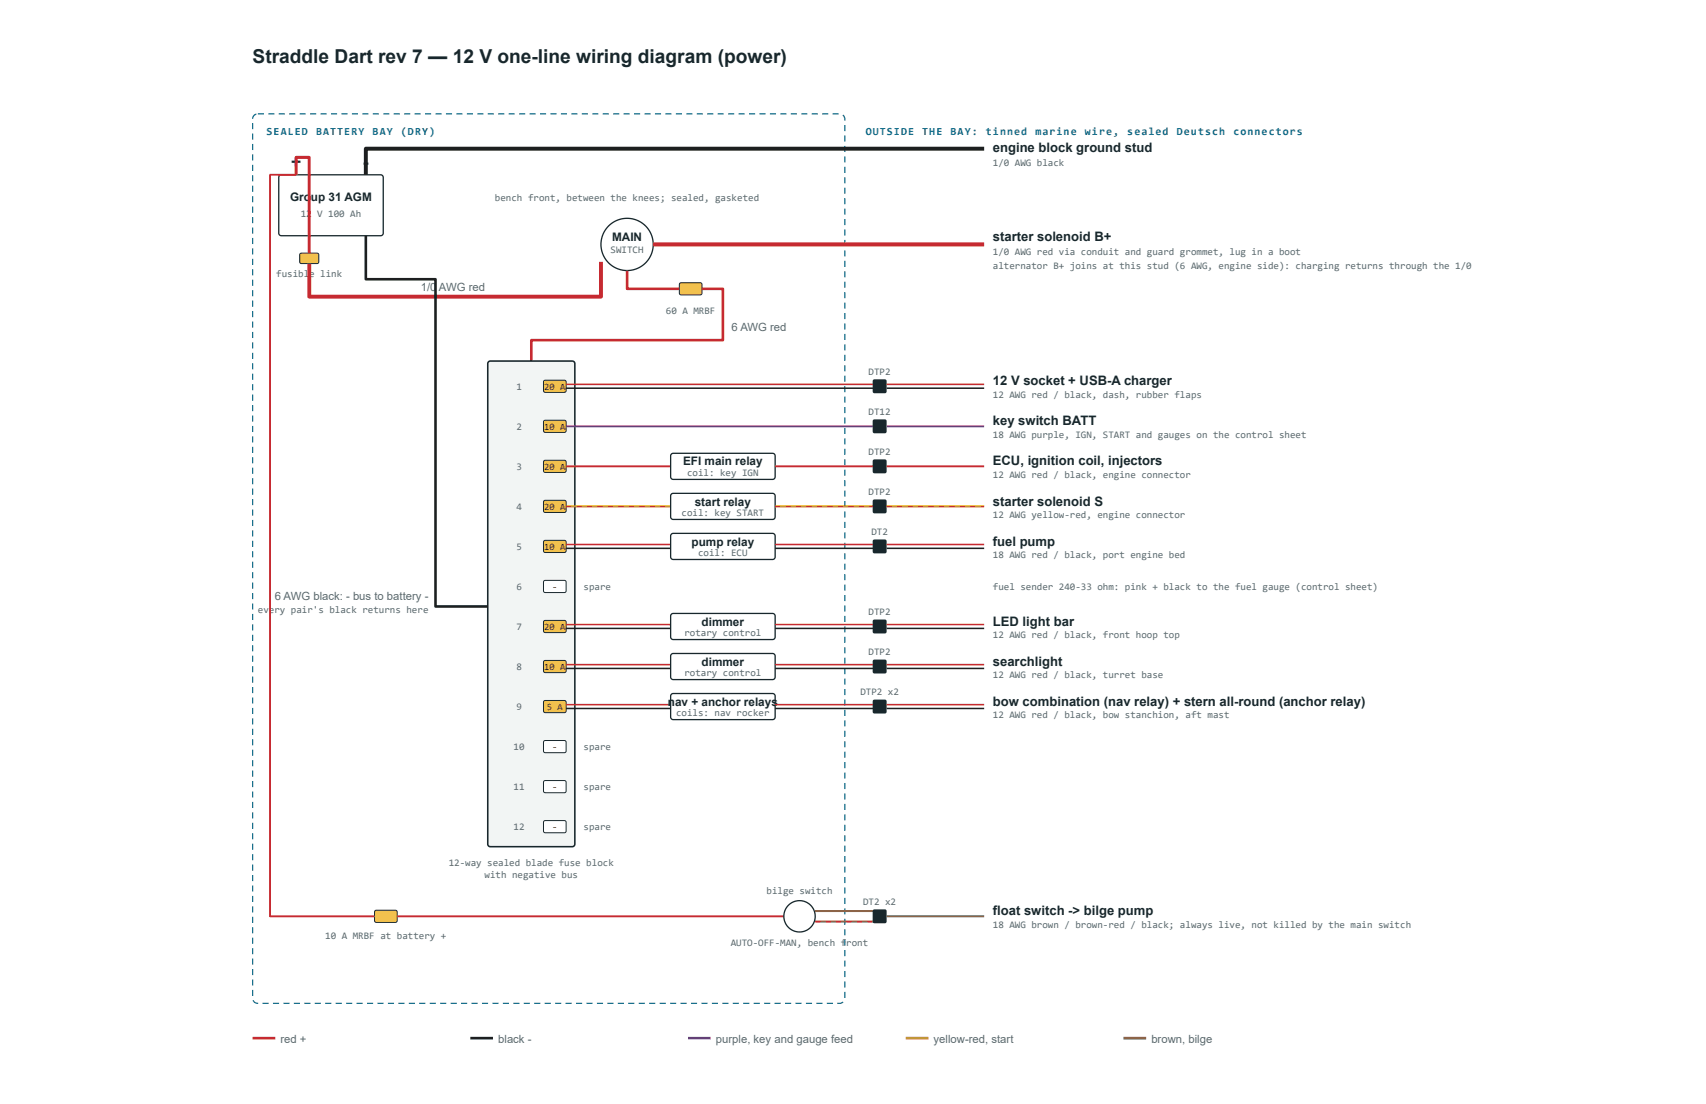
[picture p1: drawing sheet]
<svg xmlns="http://www.w3.org/2000/svg" width="432mm" height="279mm" viewBox="0 0 432 279" stroke-linecap="round" stroke-linejoin="round" font-family="sans-serif">
<path d="M67.9 28.7h1.6v.3h-1.6zM70.6 28.7h1.5v.3h-1.5zM73.2 28.7h1.5v.3h-1.5zM75.8 28.7h1.6v.3h-1.6zM78.5 28.7h1.5v.3h-1.5zM81.1 28.7h1.6v.3h-1.6zM83.8 28.7h1.5v.3h-1.5zM86.4 28.7h1.6v.3h-1.6zM89.1 28.7h1.5v.3h-1.5zM91.7 28.7h1.6v.3h-1.6zM94.4 28.7h1.5v.3h-1.5zM97 28.7h1.5v.3h-1.5zM99.6 28.7h1.6v.3h-1.6zM102.3 28.7h1.5v.3h-1.5zM104.9 28.7h1.6v.3h-1.6zM107.6 28.7h1.5v.3h-1.5zM110.2 28.7h1.6v.3h-1.6zM112.9 28.7h1.5v.3h-1.5zM115.5 28.7h1.6v.3h-1.6zM118.2 28.7h1.5v.3h-1.5zM120.8 28.7h1.6v.3h-1.6zM123.5 28.7h1.5v.3h-1.5zM126.1 28.7h1.5v.3h-1.5zM128.7 28.7h1.6v.3h-1.6zM131.4 28.7h1.5v.3h-1.5zM134 28.7h1.6v.3h-1.6zM136.7 28.7h1.5v.3h-1.5zM139.3 28.7h1.6v.3h-1.6zM142 28.7h1.5v.3h-1.5zM144.6 28.7h1.6v.3h-1.6zM147.3 28.7h1.5v.3h-1.5zM149.9 28.7h1.5v.3h-1.5zM152.6 28.7h1.5v.3h-1.5zM155.2 28.7h1.5v.3h-1.5zM157.8 28.7h1.6v.3h-1.6zM160.5 28.7h1.5v.3h-1.5zM163.1 28.7h1.6v.3h-1.6zM165.8 28.7h1.5v.3h-1.5zM168.4 28.7h1.6v.3h-1.6zM171.1 28.7h1.5v.3h-1.5zM173.7 28.7h1.6v.3h-1.6zM176.4 28.7h1.5v.3h-1.5zM179 28.7h1.5v.3h-1.5zM181.6 28.7h1.6v.3h-1.6zM184.3 28.7h1.5v.3h-1.5zM186.9 28.7h1.6v.3h-1.6zM189.6 28.7h1.5v.3h-1.5zM192.2 28.7h1.6v.3h-1.6zM194.9 28.7h1.5v.3h-1.5zM197.5 28.7h1.6v.3h-1.6zM200.2 28.7h1.5v.3h-1.5zM202.8 28.7h1.5v.3h-1.5zM205.5 28.7h1.5v.3h-1.5zM208.1 28.7h1.5v.3h-1.5zM210.7 28.7h1.6v.3h-1.6zM213.4 29l.4 .5 .2 1h-.3l-.1-.6-.4-.7zM213.7 31.6h.3v1.6h-.3zM213.7 34.3h.3v1.5h-.3zM213.7 36.9h.3v1.6h-.3zM213.7 39.6h.3v1.5h-.3zM213.7 42.2h.3v1.6h-.3zM213.7 44.9h.3v1.5h-.3zM213.7 47.5h.3v1.5h-.3zM213.7 50.1h.3v1.6h-.3zM213.7 52.8h.3v1.5h-.3zM213.7 55.4h.3v1.6h-.3zM213.7 58.1h.3v1.5h-.3zM213.7 60.7h.3v1.6h-.3zM213.7 63.4h.3v1.5h-.3zM213.7 66h.3v1.5h-.3zM213.7 68.6h.3v1.6h-.3zM213.7 71.3h.3v1.5h-.3zM213.7 73.9h.3v1.6h-.3zM213.7 76.6h.3v1.5h-.3zM213.7 79.2h.3v1.6h-.3zM213.7 81.9h.3v1.5h-.3zM213.7 84.5h.3v1.5h-.3zM213.7 87.1h.3v1.6h-.3zM213.7 89.8h.3v1.5h-.3zM213.7 92.4h.3v1.6h-.3zM213.7 95.1h.3v1.5h-.3zM213.7 97.7h.3v1.6h-.3zM213.7 100.4h.3v1.5h-.3zM213.7 103h.3v1.5h-.3zM213.7 105.7h.3v1.5h-.3zM213.7 108.3h.3v1.5h-.3zM213.7 110.9h.3v1.6h-.3zM213.7 113.6h.3v1.5h-.3zM213.7 116.2h.3v1.6h-.3zM213.7 118.9h.3v1.5h-.3zM213.7 121.5h.3v1.6h-.3zM213.7 124.2h.3v1.5h-.3zM213.7 126.8h.3v1.5h-.3zM213.7 129.4h.3v1.6h-.3zM213.7 132.1h.3v1.5h-.3zM213.7 134.7h.3v1.6h-.3zM213.7 137.4h.3v1.5h-.3zM213.7 140h.3v1.6h-.3zM213.7 142.7h.3v1.5h-.3zM213.7 145.3h.3v1.5h-.3zM213.7 147.9h.3v1.6h-.3zM213.7 150.6h.3v1.5h-.3zM213.7 153.2h.3v1.6h-.3zM213.7 155.9h.3v1.5h-.3zM213.7 158.5h.3v1.6h-.3zM213.7 161.2h.3v1.5h-.3zM213.7 163.8h.3v1.5h-.3zM213.7 166.4h.3v1.6h-.3zM213.7 169.1h.3v1.5h-.3zM213.7 171.7h.3v1.6h-.3zM213.7 174.4h.3v1.5h-.3zM213.7 177h.3v1.6h-.3zM213.7 179.7h.3v1.5h-.3zM213.7 182.3h.3v1.5h-.3zM213.7 184.9h.3v1.6h-.3zM213.7 187.6h.3v1.5h-.3zM213.7 190.2h.3v1.6h-.3zM213.7 192.9h.3v1.5h-.3zM213.7 195.5h.3v1.6h-.3zM213.7 198.2h.3v1.5h-.3zM213.7 200.8h.3v1.5h-.3zM213.7 203.4h.3v1.6h-.3zM213.7 206.1h.3v1.5h-.3zM213.7 208.7h.3v1.6h-.3zM213.7 211.4h.3v1.5h-.3zM213.7 214h.3v1.6h-.3zM213.7 216.7h.3v1.5h-.3zM213.7 219.3h.3v1.5h-.3zM213.7 221.9h.3v1.6h-.3zM213.7 224.6h.3v1.5h-.3zM213.7 227.2h.3v1.6h-.3zM213.7 229.9h.3v1.5h-.3zM213.7 232.5h.3v1.6h-.3zM213.7 235.2h.3v1.5h-.3zM213.7 237.8h.3v1.5h-.3zM213.7 240.5h.3v1.5h-.3zM213.7 243.1h.3v1.5h-.3zM213.7 245.7h.3v1.6h-.3zM213.7 248.4h.3v1.5h-.3zM213.7 251h.3v1.6h-.3zM211.9 253.8l.9-.1 .5-.2 .2 .2-1 .4h-.6zM209.3 253.8h1.5v.3h-1.5zM206.6 253.8h1.6v.3h-1.6zM204 253.8h1.5v.3h-1.5zM201.3 253.8h1.6v.3h-1.6zM198.7 253.8h1.5v.3h-1.5zM196.1 253.8h1.5v.3h-1.5zM193.4 253.8h1.6v.3h-1.6zM190.8 253.8h1.5v.3h-1.5zM188.1 253.8h1.6v.3h-1.6zM185.5 253.8h1.5v.3h-1.5zM182.8 253.8h1.6v.3h-1.6zM180.2 253.8h1.5v.3h-1.5zM177.5 253.8h1.6v.3h-1.6zM174.9 253.8h1.5v.3h-1.5zM172.2 253.8h1.6v.3h-1.6zM169.6 253.8h1.5v.3h-1.5zM167 253.8h1.5v.3h-1.5zM164.3 253.8h1.6v.3h-1.6zM161.7 253.8h1.5v.3h-1.5zM159 253.8h1.6v.3h-1.6zM156.4 253.8h1.5v.3h-1.5zM153.7 253.8h1.6v.3h-1.6zM151.1 253.8h1.5v.3h-1.5zM148.4 253.8h1.6v.3h-1.6zM145.8 253.8h1.5v.3h-1.5zM143.2 253.8h1.5v.3h-1.5zM140.5 253.8h1.6v.3h-1.6zM137.9 253.8h1.5v.3h-1.5zM135.2 253.8h1.6v.3h-1.6zM132.6 253.8h1.5v.3h-1.5zM129.9 253.8h1.6v.3h-1.6zM127.3 253.8h1.5v.3h-1.5zM124.6 253.8h1.6v.3h-1.6zM122 253.8h1.5v.3h-1.5zM119.3 253.8h1.6v.3h-1.6zM116.7 253.8h1.5v.3h-1.5zM114.1 253.8h1.5v.3h-1.5zM111.4 253.8h1.6v.3h-1.6zM108.8 253.8h1.5v.3h-1.5zM106.1 253.8h1.6v.3h-1.6zM103.5 253.8h1.5v.3h-1.5zM100.8 253.8h1.6v.3h-1.6zM98.2 253.8h1.5v.3h-1.5zM95.5 253.8h1.6v.3h-1.6zM92.9 253.8h1.5v.3h-1.5zM90.3 253.8h1.5v.3h-1.5zM87.6 253.8h1.5v.3h-1.5zM85 253.8h1.5v.3h-1.5zM82.3 253.8h1.6v.3h-1.6zM79.7 253.8h1.5v.3h-1.5zM77 253.8h1.6v.3h-1.6zM74.4 253.8h1.5v.3h-1.5zM71.7 253.8h1.6v.3h-1.6zM69.1 253.8h1.5v.3h-1.5zM66.4 253.8h1.6v.3h-1.6zM63.9 253.2l.3-.1a1.1 1.1 0 0 0 1.1 .7v.3l-.7-.2zM63.8 250.5h.3v1.6h-.3zM63.8 247.9h.3v1.5h-.3zM63.8 245.2h.3v1.6h-.3zM63.8 242.6h.3v1.5h-.3zM63.8 240h.3v1.5h-.3zM63.8 237.3h.3v1.6h-.3zM63.8 234.7h.3v1.5h-.3zM63.8 232h.3v1.6h-.3zM63.8 229.4h.3v1.5h-.3zM63.8 226.7h.3v1.6h-.3zM63.8 224.1h.3v1.5h-.3zM63.8 221.4h.3v1.6h-.3zM63.8 218.8h.3v1.5h-.3zM63.8 216.2h.3v1.5h-.3zM63.8 213.5h.3v1.6h-.3zM63.8 210.9h.3v1.5h-.3zM63.8 208.2h.3v1.6h-.3zM63.8 205.6h.3v1.5h-.3zM63.8 202.9h.3v1.6h-.3zM63.8 200.3h.3v1.5h-.3zM63.8 197.7h.3v1.5h-.3zM63.8 195h.3v1.6h-.3zM63.8 192.4h.3v1.5h-.3zM63.8 189.7h.3v1.6h-.3zM63.8 187.1h.3v1.5h-.3zM63.8 184.4h.3v1.6h-.3zM63.8 181.8h.3v1.5h-.3zM63.8 179.2h.3v1.5h-.3zM63.8 176.5h.3v1.6h-.3zM63.8 173.9h.3v1.5h-.3zM63.8 171.2h.3v1.6h-.3zM63.8 168.6h.3v1.5h-.3zM63.8 165.9h.3v1.6h-.3zM63.8 163.3h.3v1.5h-.3zM63.8 160.7h.3v1.5h-.3zM63.8 158h.3v1.6h-.3zM63.8 155.4h.3v1.5h-.3zM63.8 152.7h.3v1.6h-.3zM63.8 150.1h.3v1.5h-.3zM63.8 147.4h.3v1.6h-.3zM63.8 144.8h.3v1.5h-.3zM63.8 142.2h.3v1.5h-.3zM63.8 139.5h.3v1.6h-.3zM63.8 136.9h.3v1.5h-.3zM63.8 134.2h.3v1.6h-.3zM63.8 131.6h.3v1.5h-.3zM63.8 128.9h.3v1.6h-.3zM63.8 126.3h.3v1.5h-.3zM63.8 123.7h.3v1.5h-.3zM63.8 121h.3v1.6h-.3zM63.8 118.4h.3v1.5h-.3zM63.8 115.7h.3v1.6h-.3zM63.8 113.1h.3v1.5h-.3zM63.8 110.4h.3v1.6h-.3zM63.8 107.8h.3v1.5h-.3zM63.8 105.2h.3v1.5h-.3zM63.8 102.5h.3v1.6h-.3zM63.8 99.9h.3v1.5h-.3zM63.8 97.2h.3v1.6h-.3zM63.8 94.6h.3v1.5h-.3zM63.8 91.9h.3v1.6h-.3zM63.8 89.3h.3v1.5h-.3zM63.8 86.7h.3v1.5h-.3zM63.8 84h.3v1.5h-.3zM63.8 81.4h.3v1.5h-.3zM63.8 78.7h.3v1.6h-.3zM63.8 76.1h.3v1.5h-.3zM63.8 73.4h.3v1.6h-.3zM63.8 70.8h.3v1.5h-.3zM63.8 68.1h.3v1.6h-.3zM63.8 65.5h.3v1.5h-.3zM63.8 62.9h.3v1.5h-.3zM63.8 60.2h.3v1.6h-.3zM63.8 57.6h.3v1.5h-.3zM63.8 54.9h.3v1.6h-.3zM63.8 52.3h.3v1.5h-.3zM63.8 49.6h.3v1.6h-.3zM63.8 47h.3v1.5h-.3zM63.8 44.4h.3v1.5h-.3zM63.8 41.7h.3v1.6h-.3zM63.8 39.1h.3v1.5h-.3zM63.8 36.4h.3v1.6h-.3zM63.8 33.8h.3v1.5h-.3zM63.8 31.1h.3v1.6h-.3zM64.2 29.1l.7-.4v.3a1.07 1.07 0 0 0-.8 1.1l-.3-.1zM65.3 28.7h1.5v.3h-1.5z" fill="#0d6a88"/>
<path d="M70.7 44.4l.5-.2h25.1a.66 .66 0 0 1 .7 .7v14.1a.66 .66 0 0 1-.7 .7h-25.1a.66 .66 0 0 1-.6-.7v-14.1z" fill="#fff"/>
<path d="M70.7 44.4l.5-.2h25.1a.66 .66 0 0 1 .7 .7v14.1a.66 .66 0 0 1-.7 .7h-25.1a.66 .66 0 0 1-.6-.7v-14.1z" fill="none" stroke="#18272c" stroke-width=".33"/>
<path d="M76 64.2l4.4-.1 .3 .3v2l-.4 .3h-4.2l-.3-.4z" fill="#f2c14e"/>
<path d="M76 64.2l4.4-.1 .3 .3v2l-.4 .3h-4.2l-.3-.4z" fill="none" stroke="#18272c" stroke-width=".25"/>
<path d="M75 44.2v-4.4h3.3v24.3" fill="none" stroke="#c62a31" stroke-width=".77" stroke-linecap="butt"/>
<path d="M152.1 66.3v8.8h-73.8v-8.4" fill="none" stroke="#c62a31" stroke-width=".99" stroke-linecap="butt"/>
<circle cx="158.7" cy="61.9" r="6.6" fill="#fff"/>
<circle cx="158.7" cy="61.9" r="6.6" fill="none" stroke="#18272c" stroke-width=".33"/>
<path d="M165.3 61.9h83.8" fill="none" stroke="#c62a31" stroke-width=".99" stroke-linecap="butt"/>
<path d="M249.1 37.6h-156.5v6.6" fill="none" stroke="#1d1f20" stroke-width=".99" stroke-linecap="butt"/>
<path d="M172.1 71.7l5.3-.1 .3 .4-.1 2.4-.4 .2h-5l-.3-.4z" fill="#f2c14e"/>
<path d="M172.1 71.7l5.3-.1 .3 .4-.1 2.4-.4 .2h-5l-.3-.4z" fill="none" stroke="#18272c" stroke-width=".25"/>
<path d="M158.7 68.5v4.6h13.2M177.7 73.1h5.3v13h-48.5v5.3" fill="none" stroke="#c62a31" stroke-width=".66" stroke-linecap="butt"/>
<path d="M123.6 91.6l.5-.2h20.7a.66 .66 0 0 1 .7 .6v121.6a.66 .66 0 0 1-.7 .7h-20.7a.66 .66 0 0 1-.6-.7v-121.6z" fill="#f2f5f4"/>
<path d="M123.6 91.6l.5-.2h20.7a.66 .66 0 0 1 .7 .6v121.6a.66 .66 0 0 1-.7 .7h-20.7a.66 .66 0 0 1-.6-.7v-121.6z" fill="none" stroke="#18272c" stroke-width=".4"/>
<path d="M92.6 59.7v11h17.6v82.8h13.3" fill="none" stroke="#1d1f20" stroke-width=".66" stroke-linecap="butt"/>
<path d="M137.7 96.3h5.3l.3 .4v2.3l-.4 .3h-5.1l-.2-.4z" fill="#f2c14e"/>
<path d="M137.7 96.3h5.3l.3 .4v2.3l-.4 .3h-5.1l-.2-.4z" fill="none" stroke="#18272c" stroke-width=".25"/>
<path d="M143.3 97.3h79.3" fill="none" stroke="#c62a31" stroke-width=".39"/>
<path d="M143.3 98.2h79.3" fill="none" stroke="#1d1f20" stroke-width=".39"/>
<path d="M221 96.1l.3-.1 3 .1 .1 .3-.1 3-.3 .1-3-.1-.1-.3z" fill="#18272c"/>
<path d="M224.4 97.3h24.7" fill="none" stroke="#c62a31" stroke-width=".39"/>
<path d="M224.4 98.2h24.7" fill="none" stroke="#1d1f20" stroke-width=".39"/>
<path d="M137.7 106.5l5.3-.1 .3 .4v2.4l-.4 .2h-5.1l-.2-.4z" fill="#f2c14e"/>
<path d="M137.7 106.5l5.3-.1 .3 .4v2.4l-.4 .2h-5.1l-.2-.4z" fill="none" stroke="#18272c" stroke-width=".25"/>
<path d="M143.3 107.9h79.3" fill="none" stroke="#7a3db8" stroke-width=".48"/>
<path d="M221 106.3l.3-.2 3 .2 .1 .3-.1 2.9-.3 .2-3-.2-.1-.3z" fill="#18272c"/>
<path d="M224.4 107.9h24.7" fill="none" stroke="#7a3db8" stroke-width=".48"/>
<path d="M137.7 116.6l5.3-.1 .3 .4v2.4l-.4 .3-5.1-.1-.2-.4z" fill="#f2c14e"/>
<path d="M137.7 116.6l5.3-.1 .3 .4v2.4l-.4 .3-5.1-.1-.2-.4z" fill="none" stroke="#18272c" stroke-width=".25"/>
<path d="M143.3 118h26.4" fill="none" stroke="#c62a31" stroke-width=".48"/>
<path d="M169.9 114.9l.5-.2h25.1a.66 .66 0 0 1 .7 .7v5.3a.66 .66 0 0 1-.7 .6h-25.1a.66 .66 0 0 1-.7-.6v-5.3z" fill="#fff"/>
<path d="M169.9 114.9l.5-.2h25.1a.66 .66 0 0 1 .7 .7v5.3a.66 .66 0 0 1-.7 .6h-25.1a.66 .66 0 0 1-.7-.6v-5.3z" fill="none" stroke="#18272c" stroke-width=".33"/>
<path d="M196.2 118h26.4" fill="none" stroke="#c62a31" stroke-width=".48"/>
<path d="M221 116.4l.3-.1 3 .1 .1 .3-.1 3-.3 .1-3-.1-.1-.4z" fill="#18272c"/>
<path d="M224.4 118h24.7" fill="none" stroke="#c62a31" stroke-width=".48"/>
<path d="M137.7 126.7l5.3-.1 .3 .5v2.3l-.4 .3h-5.1l-.2-.4z" fill="#f2c14e"/>
<path d="M137.7 126.7l5.3-.1 .3 .5v2.3l-.4 .3h-5.1l-.2-.4z" fill="none" stroke="#18272c" stroke-width=".25"/>
<path d="M143.3 128.2h26.4" fill="none" stroke="#d39e00" stroke-width=".48"/>
<path d="M143.3 128h1.3v.3h-1.3zM145.9 128h1.4v.3h-1.4zM148.6 128h1.3v.3h-1.3zM151.2 128h1.4v.3h-1.4zM153.9 128h1.3v.3h-1.3zM156.5 128h1.3v.3h-1.3zM159.2 128h1.3v.3h-1.3zM161.8 128h1.3v.3h-1.3zM164.5 128h1.3v.3h-1.3zM167.1 128h1.3v.3h-1.3z" fill="#c62a31"/>
<path d="M169.9 125l.5-.1h25.1a.66 .66 0 0 1 .7 .6v5.3a.66 .66 0 0 1-.7 .7h-25.1a.66 .66 0 0 1-.7-.7v-5.3z" fill="#fff"/>
<path d="M169.9 125l.5-.1h25.1a.66 .66 0 0 1 .7 .6v5.3a.66 .66 0 0 1-.7 .7h-25.1a.66 .66 0 0 1-.7-.7v-5.3z" fill="none" stroke="#18272c" stroke-width=".33"/>
<path d="M196.2 128.2h26.4" fill="none" stroke="#d39e00" stroke-width=".48"/>
<path d="M196.2 128h1.3v.3h-1.3zM198.8 128h1.4v.3h-1.4zM201.5 128h1.3v.3h-1.3zM204.1 128h1.4v.3h-1.4zM206.8 128h1.3v.3h-1.3zM209.4 128h1.3v.3h-1.3zM212.1 128h1.3v.3h-1.3zM214.7 128h1.3v.3h-1.3zM217.4 128h1.3v.3h-1.3zM220 128h1.3v.3h-1.3z" fill="#c62a31"/>
<path d="M221 126.5l.3-.1 3 .1 .1 .3-.1 3-.3 .1-3-.1-.1-.3z" fill="#18272c"/>
<path d="M224.4 128.2h24.7" fill="none" stroke="#d39e00" stroke-width=".48"/>
<path d="M224.4 128h1.3v.3h-1.3zM227.1 128h1.3v.3h-1.3zM229.7 128h1.3v.3h-1.3zM232.3 128h1.4v.3h-1.4zM235 128h1.3v.3h-1.3zM237.6 128h1.4v.3h-1.4zM240.3 128h1.3v.3h-1.3zM242.9 128h1.3v.3h-1.3zM245.6 128h1.3v.3h-1.3zM248.2 128h.9v.3h-.9z" fill="#c62a31"/>
<path d="M137.7 136.9l5.3-.1 .3 .4v2.4l-.4 .2h-5.1l-.2-.4z" fill="#f2c14e"/>
<path d="M137.7 136.9l5.3-.1 .3 .4v2.4l-.4 .2h-5.1l-.2-.4z" fill="none" stroke="#18272c" stroke-width=".25"/>
<path d="M143.3 137.8h26.4" fill="none" stroke="#c62a31" stroke-width=".39"/>
<path d="M143.3 138.8h26.4" fill="none" stroke="#1d1f20" stroke-width=".39"/>
<path d="M169.9 135.2l.5-.2h25.1a.66 .66 0 0 1 .7 .6v5.3a.66 .66 0 0 1-.7 .7h-25.1a.66 .66 0 0 1-.7-.7v-5.3z" fill="#fff"/>
<path d="M169.9 135.2l.5-.2h25.1a.66 .66 0 0 1 .7 .6v5.3a.66 .66 0 0 1-.7 .7h-25.1a.66 .66 0 0 1-.7-.7v-5.3z" fill="none" stroke="#18272c" stroke-width=".33"/>
<path d="M196.2 137.8h26.4" fill="none" stroke="#c62a31" stroke-width=".39"/>
<path d="M196.2 138.8h26.4" fill="none" stroke="#1d1f20" stroke-width=".39"/>
<path d="M221 136.7l.3-.2 3 .2 .1 .3-.1 2.9-.3 .2-3-.2-.1-.3z" fill="#18272c"/>
<path d="M224.4 137.8h24.7" fill="none" stroke="#c62a31" stroke-width=".39"/>
<path d="M224.4 138.8h24.7" fill="none" stroke="#1d1f20" stroke-width=".39"/>
<path d="M137.7 147l5.3-.1 .3 .4v2.4l-.4 .3-5.1-.1-.2-.4z" fill="#fff"/>
<path d="M137.7 147l5.3-.1 .3 .4v2.4l-.4 .3-5.1-.1-.2-.4z" fill="none" stroke="#18272c" stroke-width=".25"/>
<path d="M137.7 157.1l5.3-.1 .3 .5v2.3l-.4 .3h-5.1l-.2-.4z" fill="#f2c14e"/>
<path d="M137.7 157.1l5.3-.1 .3 .5v2.3l-.4 .3h-5.1l-.2-.4z" fill="none" stroke="#18272c" stroke-width=".25"/>
<path d="M143.3 158.1h26.4" fill="none" stroke="#c62a31" stroke-width=".39"/>
<path d="M143.3 159h26.4" fill="none" stroke="#1d1f20" stroke-width=".39"/>
<path d="M169.9 155.4l.5-.2h25.1a.66 .66 0 0 1 .7 .7v5.3a.66 .66 0 0 1-.7 .7h-25.1a.66 .66 0 0 1-.7-.7v-5.3z" fill="#fff"/>
<path d="M169.9 155.4l.5-.2h25.1a.66 .66 0 0 1 .7 .7v5.3a.66 .66 0 0 1-.7 .7h-25.1a.66 .66 0 0 1-.7-.7v-5.3z" fill="none" stroke="#18272c" stroke-width=".33"/>
<path d="M196.2 158.1h26.4" fill="none" stroke="#c62a31" stroke-width=".39"/>
<path d="M196.2 159h26.4" fill="none" stroke="#1d1f20" stroke-width=".39"/>
<path d="M221 156.9l.3-.1 3 .1 .1 .3-.1 3-.3 .1-3-.1-.1-.3z" fill="#18272c"/>
<path d="M224.4 158.1h24.7" fill="none" stroke="#c62a31" stroke-width=".39"/>
<path d="M224.4 159h24.7" fill="none" stroke="#1d1f20" stroke-width=".39"/>
<path d="M137.7 167.3l5.3-.1 .3 .4v2.4l-.4 .2h-5.1l-.2-.4z" fill="#f2c14e"/>
<path d="M137.7 167.3l5.3-.1 .3 .4v2.4l-.4 .2h-5.1l-.2-.4z" fill="none" stroke="#18272c" stroke-width=".25"/>
<path d="M143.3 168.2h26.4" fill="none" stroke="#c62a31" stroke-width=".39"/>
<path d="M143.3 169.2h26.4" fill="none" stroke="#1d1f20" stroke-width=".39"/>
<path d="M169.9 165.6l.5-.2h25.1a.66 .66 0 0 1 .7 .6v5.3a.66 .66 0 0 1-.7 .7h-25.1a.66 .66 0 0 1-.7-.7v-5.3z" fill="#fff"/>
<path d="M169.9 165.6l.5-.2h25.1a.66 .66 0 0 1 .7 .6v5.3a.66 .66 0 0 1-.7 .7h-25.1a.66 .66 0 0 1-.7-.7v-5.3z" fill="none" stroke="#18272c" stroke-width=".33"/>
<path d="M196.2 168.2h26.4" fill="none" stroke="#c62a31" stroke-width=".39"/>
<path d="M196.2 169.2h26.4" fill="none" stroke="#1d1f20" stroke-width=".39"/>
<path d="M221 167.1l.3-.2 3 .2 .1 .3-.1 2.9-.3 .1-3-.1-.1-.3z" fill="#18272c"/>
<path d="M224.4 168.2h24.7" fill="none" stroke="#c62a31" stroke-width=".39"/>
<path d="M224.4 169.2h24.7" fill="none" stroke="#1d1f20" stroke-width=".39"/>
<path d="M137.7 177.4l5.3-.1 .3 .4v2.4l-.4 .3-5.1-.1-.2-.4z" fill="#f2c14e"/>
<path d="M137.7 177.4l5.3-.1 .3 .4v2.4l-.4 .3-5.1-.1-.2-.4z" fill="none" stroke="#18272c" stroke-width=".25"/>
<path d="M143.3 178.3h26.4" fill="none" stroke="#c62a31" stroke-width=".39"/>
<path d="M143.3 179.3h26.4" fill="none" stroke="#1d1f20" stroke-width=".39"/>
<path d="M169.9 175.7l.5-.2h25.1a.66 .66 0 0 1 .7 .7v5.3a.66 .66 0 0 1-.7 .6h-25.1a.66 .66 0 0 1-.7-.6v-5.3z" fill="#fff"/>
<path d="M169.9 175.7l.5-.2h25.1a.66 .66 0 0 1 .7 .7v5.3a.66 .66 0 0 1-.7 .6h-25.1a.66 .66 0 0 1-.7-.6v-5.3z" fill="none" stroke="#18272c" stroke-width=".33"/>
<path d="M196.2 178.3h26.4" fill="none" stroke="#c62a31" stroke-width=".39"/>
<path d="M196.2 179.3h26.4" fill="none" stroke="#1d1f20" stroke-width=".39"/>
<path d="M221 177.2l.3-.1 3 .1 .1 .3-.1 3-.3 .1-3-.1-.1-.4z" fill="#18272c"/>
<path d="M224.4 178.3h24.7" fill="none" stroke="#c62a31" stroke-width=".39"/>
<path d="M224.4 179.3h24.7" fill="none" stroke="#1d1f20" stroke-width=".39"/>
<path d="M137.7 187.5l5.3-.1 .3 .4v2.4l-.4 .3h-5.1l-.2-.4z" fill="#fff"/>
<path d="M137.7 187.5l5.3-.1 .3 .4v2.4l-.4 .3h-5.1l-.2-.4z" fill="none" stroke="#18272c" stroke-width=".25"/>
<path d="M137.7 197.7l5.3-.1 .3 .4v2.4l-.4 .2h-5.1l-.2-.4z" fill="#fff"/>
<path d="M137.7 197.7l5.3-.1 .3 .4v2.4l-.4 .2h-5.1l-.2-.4z" fill="none" stroke="#18272c" stroke-width=".25"/>
<path d="M137.7 207.8l5.3-.1 .3 .4v2.4l-.4 .3-5.1-.1-.2-.4z" fill="#fff"/>
<path d="M137.7 207.8l5.3-.1 .3 .4v2.4l-.4 .3-5.1-.1-.2-.4z" fill="none" stroke="#18272c" stroke-width=".25"/>
<path d="M94.9 230.5l5.4-.1 .2 .4v2.4l-.4 .2h-5l-.3-.4z" fill="#f2c14e"/>
<path d="M94.9 230.5l5.4-.1 .2 .4v2.4l-.4 .2h-5l-.3-.4z" fill="none" stroke="#18272c" stroke-width=".25"/>
<path d="M75 44.2h-6.7v187.7h26.5M100.5 231.9h97.9" fill="none" stroke="#c62a31" stroke-width=".48"/>
<circle cx="202.4" cy="231.9" r="4" fill="#fff"/>
<circle cx="202.4" cy="231.9" r="4" fill="none" stroke="#18272c" stroke-width=".33"/>
<path d="M206.3 230.6h16.3M206.3 233.2h16.3" fill="none" stroke="#7b4a1e" stroke-width=".48"/>
<path d="M206.3 233.1h1.4v.3h-1.4zM209 233.1h1.3v.3h-1.3zM211.6 233.1h1.3v.3h-1.3zM214.3 233.1h1.3v.3h-1.3zM216.9 233.1h1.3v.3h-1.3zM219.6 233.1h1.3v.3h-1.3zM222.2 233.1h.4v.3h-.4z" fill="#c62a31"/>
<path d="M221 230.3l.3-.2 3 .2 .1 .3-.1 2.9-.3 .2-3-.2-.1-.3z" fill="#18272c"/>
<path d="M224.4 231.9h24.7" fill="none" stroke="#7b4a1e" stroke-width=".48"/>
<path d="M63.9 262.7h5.8" fill="none" stroke="#c62a31" stroke-width=".66" stroke-linecap="butt"/>
<path d="M119 262.7h5.8" fill="none" stroke="#1d1f20" stroke-width=".66" stroke-linecap="butt"/>
<path d="M174.2 262.7h5.7" fill="none" stroke="#7a3db8" stroke-width=".66" stroke-linecap="butt"/>
<path d="M229.3 262.7h5.7" fill="none" stroke="#d39e00" stroke-width=".66" stroke-linecap="butt"/>
<path d="M284.4 262.7h5.7" fill="none" stroke="#7b4a1e" stroke-width=".66" stroke-linecap="butt"/>
<text font-size="4.8" fill="#18272c" x="63.9" y="16">Straddle Dart rev 7 — 12 V one-line wiring diagram (power)</text>
<g font-size="4.4" fill="#18272c">
<text x="73.7" y="42.5">+</text>
<text x="91.9" y="42.5">-</text>
</g>
<g font-size="3.3" fill="#18272c">
<text x="251.3" y="38.5">engine block ground stud</text>
<text x="251.3" y="61">starter solenoid B+</text>
<text x="251.3" y="97.5">12 V socket + USB-A charger</text>
<text x="251.3" y="107.7">key switch BATT</text>
<text x="251.3" y="117.8">ECU, ignition coil, injectors</text>
<text x="251.3" y="127.9">starter solenoid S</text>
<text x="251.3" y="138.1">fuel pump</text>
<text x="251.3" y="158.3">LED light bar</text>
<text x="251.3" y="168.5">searchlight</text>
<text x="251.3" y="178.6">bow combination (nav relay) + stern all-round (anchor relay)</text>
<text x="251.3" y="231.7">float switch -&gt; bilge pump</text>
</g>
<g font-size="3" fill="#18272c">
<text x="73.4" y="50.8">Gro</text>
<text x="78.7" y="50.8">up 31 AGM</text>
<text x="154.9" y="61">MAIN</text>
<text x="172.9" y="117.8">EFI main relay</text>
<text x="175.9" y="127.9">start relay</text>
<text x="175" y="138.1">pump relay</text>
<text x="177.6" y="158.3">dimmer</text>
<text x="177.6" y="168.5">dimmer</text>
<text x="169" y="178.6">nav + anchor relays</text>
</g>
<g font-size="2.9" fill="#5a6a6f">
<text x="106.5" y="73.5">1/0</text>
<text x="111.1" y="73.5">AWG red</text>
<text x="185.2" y="83.9">6 AWG red</text>
<text x="69.6" y="151.7">6 AWG black: - bus to battery -</text>
<text x="71" y="263.8">red +</text>
<text x="126.1" y="263.8">black -</text>
<text x="181.2" y="263.8">purple, key and gauge feed</text>
<text x="236.3" y="263.8">yellow-red, start</text>
<text x="291.4" y="263.8">brown, bilge</text>
</g>
<g font-size="2.8" fill="#0d6a88">
<text x="67.5" y="34.1">SEALED</text>
<text x="80" y="34.1">BATTERY</text>
<text x="94.3" y="34.1">BAY</text>
<text x="101.5" y="34.1">(DRY)</text>
<text x="219.1" y="34.1">OUTSIDE</text>
<text x="233.4" y="34.1">THE</text>
<text x="240.6" y="34.1">BAY:</text>
<text x="249.5" y="34.1">tinned</text>
<text x="262.1" y="34.1">marine</text>
<text x="274.6" y="34.1">wire,</text>
<text x="285.3" y="34.1">sealed</text>
<text x="297.9" y="34.1">Deutsch</text>
<text x="312.2" y="34.1">connectors</text>
</g>
<g font-size="2.5" fill="#5a6a6f">
<text x="251.3" y="42">1/0 AWG black</text>
<text x="125.3" y="50.8">bench front, between the knees; sealed, gasketed</text>
<text x="76.1" y="54.8">12</text>
<text x="80.3" y="54.8">V 100 Ah</text>
<text x="154.5" y="64.1">SWITCH</text>
<text x="251.3" y="64.5">1/0 AWG red via conduit and guard grommet, lug in a boot</text>
<text x="69.9" y="70.2">fusible link</text>
<text x="251.3" y="68">alternator B+ joins at this stud (6 AWG, engine side): charging returns through the 1/0</text>
<text x="168.5" y="79.5">60 A MRBF</text>
<text x="219.9" y="94.9">DTP2</text>
<text x="130.7" y="98.6">1</text>
<text x="251.3" y="100.6">12 AWG red / black, dash, rubber flaps</text>
<text x="219.9" y="105">DT12</text>
<text x="130.7" y="108.8">2</text>
<text x="251.3" y="110.8">18 AWG purple, IGN, START and gauges on the control sheet</text>
<text x="130.7" y="118.9">3</text>
<text x="219.9" y="115.2">DTP2</text>
<text x="173.9" y="120.4">coil: key IGN</text>
<text x="219.9" y="125.3">DTP2</text>
<text x="251.3" y="120.9">12 AWG red / black, engine connector</text>
<text x="130.7" y="129">4</text>
<text x="172.5" y="130.6">coil: key START</text>
<text x="251.3" y="131">12 AWG yellow-red, engine connector</text>
<text x="220.6" y="135.4">DT2</text>
<text x="130.7" y="139.2">5</text>
<text x="176.7" y="140.7">coil: ECU</text>
<text x="251.3" y="141.2">18 AWG red / black, port engine bed</text>
<text x="130.7" y="149.3">6</text>
<text x="147.7" y="149.3">spare</text>
<text x="251.3" y="149.3">fuel sender 240-33 ohm: pink + black to the fuel gauge (control sheet)</text>
<text x="65.3" y="155.2">every pair's black returns here</text>
<text x="219.9" y="155.7">DTP2</text>
<text x="130.7" y="159.4">7</text>
<text x="173.2" y="161">rotary control</text>
<text x="251.3" y="161.4">12 AWG red / black, front hoop top</text>
<text x="219.9" y="165.8">DTP2</text>
<text x="130.7" y="169.6">8</text>
<text x="173.2" y="171.1">rotary control</text>
<text x="251.3" y="171.5">12 AWG red / black, turret base</text>
<text x="130.7" y="179.7">9</text>
<text x="217.8" y="176">DTP2 x2</text>
<text x="171.1" y="181.2">coils: nav rocker</text>
<text x="251.3" y="181.7">12 AWG red / black, bow stanchion, aft mast</text>
<text x="130" y="189.8">10</text>
<text x="147.7" y="189.8">spare</text>
<text x="130" y="200">11</text>
<text x="147.7" y="200">spare</text>
<text x="130" y="210.1">12</text>
<text x="147.7" y="210.1">spare</text>
<text x="113.6" y="219.1">12-way sealed blade fuse block</text>
<text x="122.6" y="222.2">with negative bus</text>
<text x="194" y="226.2">bilge switch</text>
<text x="218.5" y="229">DT2 x2</text>
<text x="82.3" y="237.6">10 A MRBF at battery +</text>
<text x="184.9" y="239.4">AUTO-OFF-MAN, bench front</text>
<text x="251.3" y="234.8">18 AWG brown / brown-red / black; always live, not killed by the main switch</text>
</g>
<g font-size="2.4" fill="#3a2a00">
<text x="137.8" y="98.6">20 A</text>
<text x="137.8" y="108.8">10 A</text>
<text x="137.8" y="118.9">20 A</text>
<text x="137.8" y="129">20 A</text>
<text x="137.8" y="139.2">10 A</text>
<text x="139.8" y="149.3">-</text>
<text x="137.8" y="159.4">20 A</text>
<text x="137.8" y="169.6">10 A</text>
<text x="138.4" y="179.7">5 A</text>
<text x="139.8" y="189.8">-</text>
<text x="139.8" y="200">-</text>
<text x="139.8" y="210.1">-</text>
</g>
</svg>
